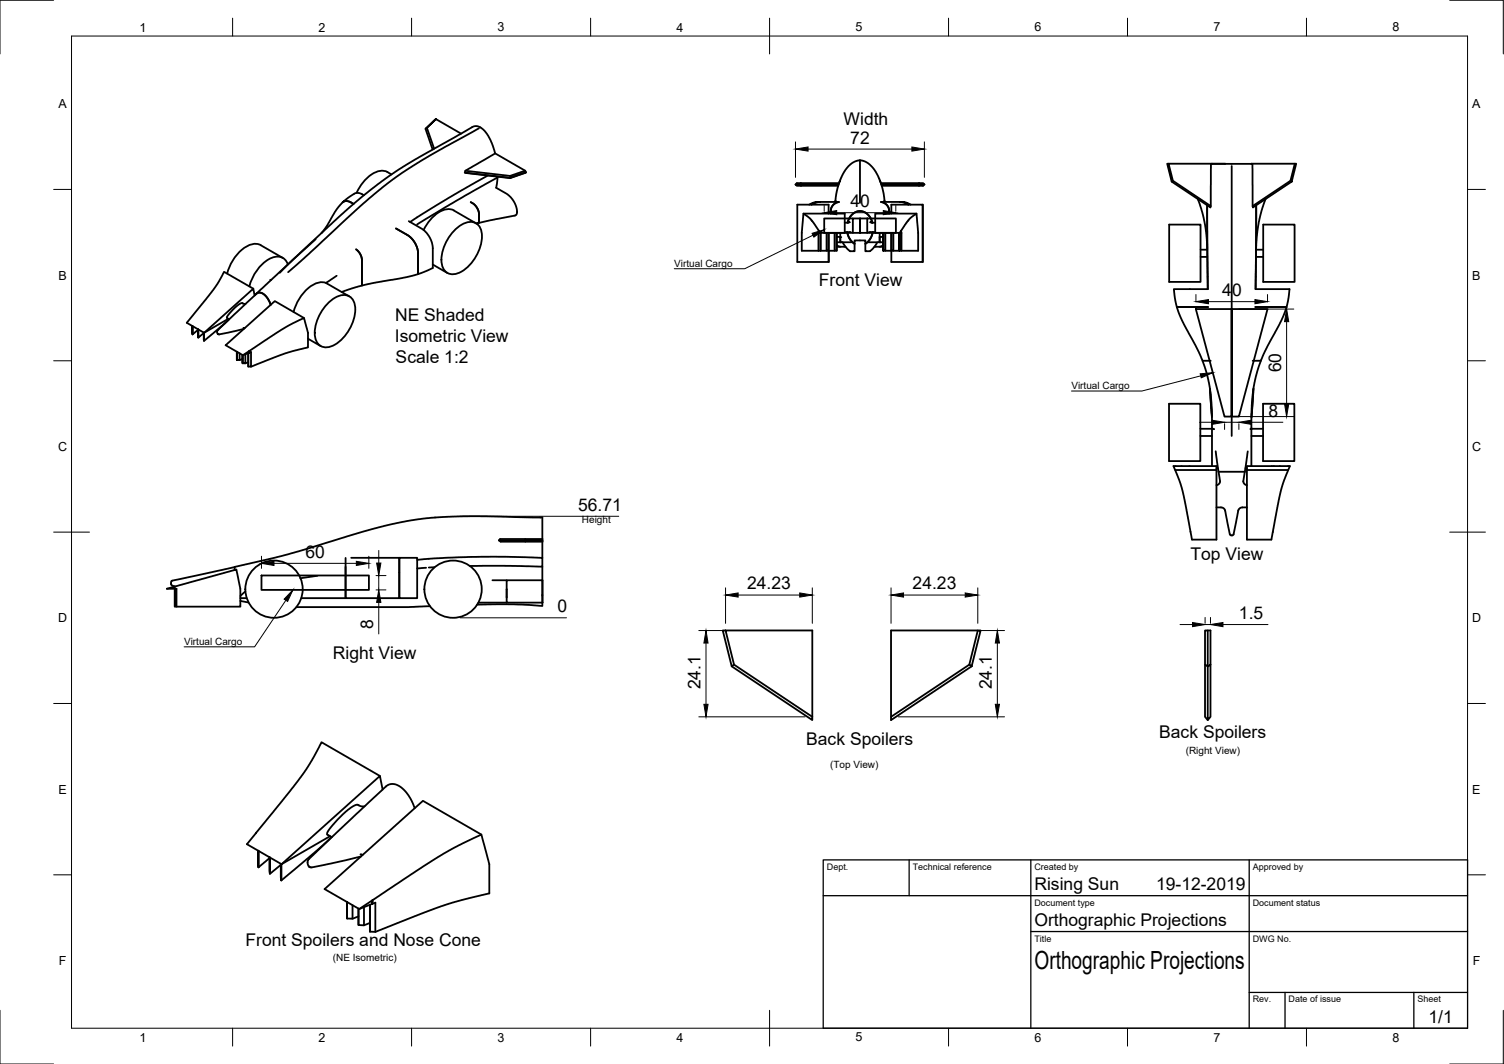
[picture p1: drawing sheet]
<svg xmlns="http://www.w3.org/2000/svg" width="420mm" height="297mm" viewBox="0 0 420 297" stroke-linecap="round" stroke-linejoin="round" font-family="sans-serif">
<!-- layer: Visible -->
<g fill="none" stroke="#000" stroke-width=".51">
<path d="M118.9 36l2 5.7M119.3 35.7l2 5.8M121.8 33.3l-2.9 2.7 2.9-2.7 7 4M133.8 35.8l-15.6 8.7-8.9 5.9-7.7 6.4-21.1 19.2M101.7 54.5l-1.1-.5-1.1-.1-3.3 2.1-.5 .5 .7-.4h.7l1.7 .8-1.7-.8h-.7l-.7 .4-1.9 2.3-2.4 4.1-1.5 2.1M109.3 48.7a4.5 4.5 0 0 0-6.2 .5l-2.2 2.4-1.3 2.3M126.8 58.8l6.2 3.5M126.8 58.7a5.4 5.4 0 0 0-6.1 2.1l-1.5 1.9-.9 1.5M130 47.7l12.5 1.4M131.5 56.4l1.3 .9 .7 1.2 .3 1v2.1v-2.1l-.2-.9-.7-1.1zM136.3 49l-11 6.3-10.7 6.7M138.3 42.8l8.4 4.9"/>
<path d="M139 49.6l-.4 2.8 3.1 1.8 1.4 1.4 1.1 2 .2 1.1v1l-.5 .5-10.5 2.2 .3-.3 .1-.5M139 49.3v.3l-9.2 5.1-13.3 8M142.5 49.1l4.2-1.4 .3 .4-4.4 1.5zM142.5 49.7l-12.7-1.5 .4-.7 7.3-4.2a.84 .84 0 0 0 .7-.5 .84 .84 0 0 0-.1-.9l-1-2.7-1.6-2.5-1.5-1.3-1.4-.2-19.1 10.8-6.9 4.7-7.4 5.8-27.6 25.5M147 48.1l-4.5 1.6-12.7-1.5M222.2 51.5h1.3l.3 .4h-1.2zM222.2 51.5l.4-.4h1.2l-.3 .4h10.8M223.8 51.1h10.6M223.8 51.9h10.4M224.5 59.6h11.5v5.4h-7.4v5M231.5 59.6v-2.5h-8.8v16h8.8v-8.1M233.4 56.1l.1 .3"/>
<path d="M233.4 56.1v.3M234.2 51.9l-.8 4.2M234.2 56.4h-5.6l-1.9 .7 1.1-.5 1.3-.2h-1l-2 .7M234.4 56.4l-1.2 .4-.7 .8-.4 .9v1.1M234.4 51.1l-.2 .8M234.6 50.6l-.2 .5M240.2 44.8v11.8M240.2 44.8l1.5 .3 1.7 1.2 1.3 1.8 1.2 2.6M240.2 44.8l-1.6 .4-1.7 1.3-1.4 2-1 2.2M245.9 50.6l.2 .5M246.1 51.1l.2 .8M246.1 51.1h10.6"/>
<path d="M246.1 56.4l1.1 .4 .7 .7 .4 .8 .1 1.3M246.2 51.5h10.8l-.3 .4h1.2l.4-.4M246.3 56.4h5.6l1.9 .7-1.1-.5-1.3-.2h1l2 .7M246.3 51.9l.8 4.2M246.3 51.9h10.4M247.1 56.1l-.1 .3M247.1 56.1v.3M249 59.6v-2.5h8.7v16h-8.7v-3.1M256 59.6h-11.5v5.4h7.3v5h-.6v-5v5h-1.6M256.7 51.1h1.2l.4 .4h-1.3zM257.7 57.1v16M326.5 45.7l1.2 4.8-.4 .2-1.2-5h12.5"/>
<path d="M327.3 50.7l10.8 7.2 .2-12.2h11.6l.1 12.2 10.8-7.2M327.7 50.5l10.5 7M334.6 55.6l.1 .1M334.8 55.7h-.1l1.2 3.7 .8 3.6 .6 6.3M337.2 57.3l.2 23.4zM338.6 45.7h3.7M338.6 45.7h.1M344.1 46.3v75.4M353.5 55.7l-1.1 3.4-.8 3-.4 3.1-.3 4.7M353.5 55.6l-.2 .1M360.5 50.5l-10.6 7M361.7 45.7h.4l-1.3 5-.3-.2z"/>
<path d="M361.7 45.7h-12.1M75.5 78.1l.2 .1M79 72l-6.2-3.6a4.8 4.8 0 0 0-5.3 1.3 13.2 13.2 0 0 0-4 6.7M80.4 73.8a3.1 3.1 0 0 0-4.5-1.8 12 12 0 0 0-6.2 8M88.2 66.8l-6.6 5.9-3.4 3.5M89.9 65h.1M91.4 79.2l6.2 3.5M91.4 79.1a4.8 4.8 0 0 0-5.3 1.4 13.2 13.2 0 0 0-4.1 6.6M94 77l-3 2M110.6 63.8l3.4 1.9 1.1 1 1.3 2.2 .4 1.8-.4-1.8-1.3-2.2-1.1-1zM114.2 61.8l4.6 2.8 1.2 1.7 .9 2.4v6.1l-4.1 1.7v-5.8M116.8 70.7v5.8l-3.2 .9-12.5 2.3v-7.4l-.5-1.5-1.1-1.2 1 1 .6 1.7v7.4l-5.6 1.8"/>
<path d="M120.9 73.9l4.1 2.3M127.3 63.9a5.2 5.2 0 0 1 5.7-1.6 4.5 4.5 0 0 1 1.6 4.7 12.3 12.3 0 0 1-6.5 9.2 3.2 3.2 0 0 1-4.7-2.7 12.1 12.1 0 0 1 3.9-9.6zM133.4 62.4h-.3M133.8 61.6l-.2 .6-.6 .2M228.6 70h2.3M228.7 64.4v.6zM229.2 65l-2.5-3.6-2.2-1.8-.5 5.4v5h4.6M229.2 65v5zM230.9 65v5h.6v-5M233.2 70h-1.7v3.1M233.2 65v5h.5v-5v5M233.7 66.1h1v1.5h-1"/>
<path d="M233.7 68.4l.8 .5h1.7M233.7 68.9h1.1M234.7 65v2.6h3.2M235.4 67.6l.8 1.3 1.2 1.2h1.3v-2M236 64.8l1.7 .1M236.6 64.8l.7 1.9 1.4 1.4M236.7 64.8l.5 1.6 1.2 1.4a.24 .24 0 0 0 .4 .2 .25 .25 0 0 0-.1-.5 .42 .42 0 0 1 .2-.4 .42 .42 0 0 1 .5 0h2.1a.24 .24 0 0 1 .3 .1 .24 .24 0 0 1-.1 .3 .26 .26 0 0 0 .1 .5 .26 .26 0 0 0 .3-.3l1-1.1 .7-1.8-.8 2.1-1.3 1.1M237.4 62l-1.4 .2M238.3 61h-8v4h8v-4h2v4v-4h2M238.3 65h4M238.7 68v.1M242.3 61h8v4h-8z"/>
<path d="M243.1 62l.6 .2M243.7 62.2h.8M243.7 62.2l-.5-1.2-.8-1.1-.8-.6-1.3-.3-1.1 .2-1 .5-.8 1-.6 1.4 .4-1.1 .8-1.1 1.2-.8 1.3-.2 1.1 .3 1.1 .9 .6 .9 .4 1.2M244.5 64.8l-1.7 .1M245.1 67.6l-.9 1.3-1.2 1.2h-1.3v-2M245.7 68.9h1M245.7 65v2.6h-3.1M246.7 68.4l-.7 .5h-1.7M246.7 66.1h-1v1.5h1M247.3 65v5h-.6v-5v5M247.3 70h1.7M249.6 65v5h-.6v-5v5"/>
<path d="M251.7 65v-.6l.1 .6M251.7 64.4l-.4 .6M251.8 64.4l2-3 2.2-1.8 .5 5.4v5h-4.7M326.6 62.7h8.8v16h-8.8zM335.4 71.7h1.9M335.4 69.7h1.9M350.9 71.7h2M350.9 69.7h2M352.9 62.7h8.8v16h-8.8zM53.7 91l.1 2.4v-2.4v2.4l1.5-1.3M55.3 91.9l.1 2.4v-2.3v2.3l1.5-1.3M56.9 92.8l.1 2.4v-2.3"/>
<path d="M63.8 89l-6.8 3.9M64 89.1l-7 6.1v-2.3M66.9 98.6v1.9h-.7v-2.3v2.3M67.9 99.2l1.8-1.3v.6a1.2 1.2 0 0 1 1-1.2l8.2-5.4 6-3.1 1.1 4.1v4.1l-6.7 1.8-9.2 3.6M68.1 91.6h.2M68.5 98.9v2.5h-.7v-2.3v2.3M68.6 84.8l-1.3-.1-1.6 1.1-2.3 2.6v.4l.6 .3M70.8 80.6l-8.2-4.7-2.7 4.6-7.7 9.6 4.8 2.8M71.1 82.5l-.3-1.9-13.8 12.3M71.6 82.1l1-.4 1.2 .5 .9 1.1 .9 1.8-.8-1.7-1.3-1.4-1.2-.3-1 .6M71.6 82.1l-10.8 10.1-.2 .6 .2 .4 .4 .2 6.9-1.6M84.9 88.8l-8.1-4.7-13.8 12.3 4.9 2.8 2.2-.9v4.1l-.7-.1v-3.7v3.7"/>
<path d="M86 94.6l3.6 2M92 84.3a5.2 5.2 0 0 1 5.6-1.6 4.5 4.5 0 0 1 1.6 4.7 12.3 12.3 0 0 1-6.5 9.2 3.2 3.2 0 0 1-4.7-2.7 12.1 12.1 0 0 1 4-9.6zM334.1 86.3l8 30h2v-30h10l-8 30h-2v-30zM337.4 80.7h-9.5l.9 5h8.7h-8.7l1.4 3.7 3.8 7 1.9 4.3h2.3M350.8 80.7l.1-23.4-.1 23.4h9.4l-.8 5h-8.7h8.7l-1.4 3.7-3.8 7-2 4.3h-2.3M67.8 100.2l-.9 .3M69.3 101.1l-.8 .3M326.6 112.7h8.7v16h-8.7zM335.3 119.7h3.3M335.9 100.7l1.5 4.5 .9 5.3 .3 5v14.6M338.6 116.1l-.6-7.5 .6 7.9M349.6 119.7h3.2"/>
<path d="M350.1 108.6l-.5 7.9M350.2 108.4l-.6 8.2M352.2 100.7l-1.4 4.5-.9 5.3-.3 5v14.6M352.8 112.7h8.8v16h-8.8zM327.8 130.1h12v20.6h-6.8l-2.7-13.9-.9-2.9zM328.3 131.2h11.5M335.3 121.7h3.3M339.6 126l.8 5.7h7.4M339.8 130.7h.5M340.4 131.7l.4 2.8-.4 .7-.6 .3M347.7 131.7l-.4 2.8 .4 .7 .6 .3M347.9 130.7h.4"/>
<path d="M348.3 131.2v19.5h6.9l2.7-13.9 .9-2.9 1.5-3.8h-12v1.1h11.6M348.6 126l-.8 5.7M349.6 121.7h3.2M65.6 158.3l-17.5 3.8-.3 .3v.8l.3 .3M96.5 158.2v8.8h-12.4M98.1 155.7h13.4v11.3h-15v-11.2M111.5 155.7h5v11.3h-5zM116.5 156.3l4.6-.4 10.7-.4 9.4-.1 10.3 .4v2.4l-10.8-.2h-9.4M119 158.5l-2.5 .2M121.4 158.4h-1.6M139.4 150.9h7.2l.2 .3h4.8v-.3M146.8 150.5h4.8v.4h-5z"/>
<path d="M146.8 150.5h-7.1l-.3 .4 .5 .3h6.9M151.5 150.5v-6l-20.2-.4-12 .6-7.7 1.2-8.3 2-22.7 6.8-15 3.6v.8M151.5 158.2v3.8M151.5 151.2v4.6M339.8 141.7h1.5l.9 .6 1.4 6.8M344.6 149.1l-.4 .4-.4-.1-.2-.3M348.3 141.7h-1.5l-.8 .6-1.4 6.8M46.6 164.4h2.7v5h-.5v-5.6zM48.1 163.5l.8 .2M48.8 163.8l17.2-4.8 1.1 5.4v5h-17.8M67.1 167h1.8M67.1 167.8l2.3 .4"/>
<path d="M68.6 165.1l-1.5 1.3M73 160.7h30.1v4h-30.1zM88.6 160.7l-4.7 .7M120.1 169.2l-6.1 .3h-31.2M133.6 168.2h7.9M137.6 162h3.9M151.5 162v6.2M151.5 162h-10v6.2h10M151.5 168.2v1l-8.1-.5-10.1 .1M202.7 176l2.4 9.6-.7 .4-2.5-10h25v24.1M273.2 176h.7l-2.5 10-.6-.4zM273.2 176h-24.3v24.1"/>
<path d="M336.6 176h.8v10l-.8-.4zM337.4 176h.8v9.6l-.8 .4v15l.8-.9v-14.5M205.1 185.6l21.8 14.5v.9l-22.5-15M270.8 185.6l-21.9 14.5v.9l22.5-15M336.6 185.6v14.5l.8 .9M106.1 216.6l-16.3-9.4-2.7 5.1-2.6 3.9-15.5 19.5 9.7 5.6M72.1 237.5l.1 4.6v-4.6v4.6l3.1-2.5M75.3 239.3l.1 4.7v-4.6v4.6l3-2.6M92.2 233.4l-13.5 7.9M92.6 233.7l-4.8 4.3-9.2 7.8-.2-4.7M100.7 238.5l.6 .2M101.9 225.1h-1l-1-.5-.5 .1-1.4 .8-2.5 2-2.4 2.7-1.6 2-.1 .7 1.3 .8"/>
<path d="M106.9 220.4l-.8-3.8-27.4 24.7M115.8 225.6l-1.3-2.9-2.1-2.6-2-1.1-1.1-.1-.9 .2-22.2 20.8-.3 1.2 .4 .8 .7 .3 13.8-3.1M134.5 233l-16.3-9.4-27.5 24.6 9.7 5.6 4.5-1.8v8.2l-1.6-.1v-7.5v7.5M98.5 252.7v3.8l-1.5-.1v-4.6v4.6M100.1 255.8l-1.6 .7M100.4 253.8l22-14.6 5.6-3.1 6.5-3.1 2.2 8.2v8.2l-7.8 1.9-5.9 1.8-18.1 7.1M101.7 253.3v5l-1.5-.1v-4.5v4.5M103.3 257.7l-1.6 .6M104 251.3v1z"/>
<circle cx="76.5" cy="164.5" r="8"/>
<circle cx="126.6" cy="164.5" r="8"/>
</g>
<g fill="#000">
<circle cx="234.7" cy="67.6" r=".25"/>
<circle cx="234.7" cy="66.2" r=".25"/>
<circle cx="245.7" cy="67.6" r=".25"/>
<circle cx="245.7" cy="66.2" r=".25"/>
<circle cx="338.8" cy="119.7" r=".25"/>
<circle cx="338.9" cy="119.8" r=".25"/>
<circle cx="349.3" cy="119.8" r=".25"/>
<circle cx="349.4" cy="119.7" r=".25"/>
</g>
<!-- layer: Border -->
<g fill="none" stroke="#000" stroke-width=".28">
<path d="M15 .1h-15v15M20 10.1h390v276.9h-390zM65 5.1v5M115 5.1v5M165 5.1v5M215 5.1v10M265 5.1v5M315 5.1v5M365 5.1v5M405 .1h15v15M15 52.9h5M410 52.9h5"/>
<path d="M15 100.7h5M410 100.7h5M15 148.6h10M405 148.6h10M15 196.4h5M410 196.4h5M15 244.2h5M410 244.2h5M0 282.1v14.9h15M65 287v5M115 287v5M165 287v5"/>
<path d="M215 282.1v9.9M265 287v5M315 287v5M365 287v5M420 282.1v14.9h-15"/>
</g>
<!-- layer: TitleBlock -->
<path d="M230 240.1h180v46.9h-180zM230 250h180M254 240.1v9.9M288 240.1v46.9M349 240.1v46.9M288 260.1h122M349 277.1h61M359 277.1v9.9M395 277.1v9.9" fill="none" stroke="#000" stroke-width=".36"/>
<!-- layer: Dimensions -->
<g fill="none" stroke="#000" stroke-width=".28">
<path d="M222.2 39.6v9.9M258.2 39.6v9.9M225.7 41.6h29M230.3 57.4v1.6M233.7 59.4h13.1M250.3 57.4v1.6M334.1 82.2v2.1M337.6 84.2h13M346.1 86.3h15.3M354.1 82.2v2.1M359.4 89.8v23M335.1 117.9h3.5"/>
<path d="M342.1 118.3v1.6M342.1 117.9h4M346.1 118.3v1.6M346.1 116.3h15.3M349.6 117.9h8.8M73 155.3v3.4M76.5 157.3h23M103 155.3v3.4M105.8 153.7v3.5M128.5 144.1h44.3M105.1 160.7h2.7M105.1 164.7h2.7"/>
<path d="M105.8 160.7v4M105.8 168.2v8.8M128.5 172.5h29.8M195.2 176h29.7M197.2 179.5v17.1M202.7 164.1v9.9M206.2 166.1h17.2M226.9 164.1v9.9M248.9 164.1v9.9M250.9 176h29.7M252.4 166.1h17.2M273.2 164.1v9.9"/>
<path d="M278.6 179.5v17.1M329.6 174.4h3.5M336.7 172.4v1.6M336.7 174.4h1.5M338.2 172.4v1.6M341.7 174.4h12.5M195.2 200.1h29.7M250.9 200.1h29.7"/>
</g>
<g fill="#000" stroke="#000" stroke-width=".28">
<path d="M222.2 41.6l3.5-.6v1.2zM230.3 59.4l3.4-.6v1.2zM246.8 58.8l3.5 .6-3.5 .6zM254.7 41l3.5 .6-3.5 .6zM334.1 84.2l3.5-.6v1.2zM350.6 83.6l3.5 .6-3.5 .6zM359.4 86.3l.6 3.5h-1.1zM338.6 117.3l3.5 .6-3.5 .6zM346.1 117.9l3.5-.6v1.2zM358.9 112.8h1.1l-.6 3.5zM73 157.3l3.5-.6v1.2zM99.5 156.7l3.5 .6-3.5 .6z"/>
<path d="M105.2 157.2h1.2l-.6 3.5zM105.8 164.7l.6 3.5h-1.2zM197.2 176l.6 3.5h-1.2zM202.7 166.1l3.5-.6v1.2zM223.4 165.5l3.5 .6-3.5 .6zM248.9 166.1l3.5-.6v1.2zM269.6 165.5l3.6 .6-3.6 .6zM278.6 176l.6 3.5h-1.2zM333.1 173.8l3.6 .6-3.6 .5zM338.2 174.4l3.5-.6v1.1zM196.6 196.6h1.2l-.6 3.5zM278 196.6h1.2l-.6 3.5z"/>
</g>
<!-- layer: Annotations -->
<path d="M226.9 65.1l3.4-1-2.9 2.1zM335.3 104.4l3.5-.4-3.2 1.5zM81.8 164.7l-1.5 3.2-.9-.6z" fill="#000" stroke="#000" stroke-width=".28"/>
<path d="M227.1 65.7l-19.1 9.3h-19.6M335.4 104.9l-16.4 4.3h-19.7M79.9 167.6l-8.8 13h-19.7" fill="none" stroke="#000" stroke-width=".28"/>
<text font-size="7" x="289" y="270.6">Orthographic Projections</text>
<g font-size="4.9">
<text x="235.7" y="34.8">Width</text>
<text x="237.5" y="40.1">72</text>
<text x="237.6" y="57.8">40</text>
<text x="228.7" y="80">Front View</text>
<text x="341.5" y="82.6">40</text>
<text x="110.4" y="89.7">NE Shaded</text>
<text x="110.3" y="95.6">Isometric View</text>
<text x="110.5" y="101.5">Scale 1:2</text>
<text x="357.9" y="104" transform="rotate(-90 357.9 104)">60</text>
<text x="354.4" y="116.3">8</text>
<text x="161.5" y="142.6">56.71</text>
<text x="85.3" y="155.7">60</text>
<text x="332.6" y="156.3">Top View</text>
<text x="208.7" y="164.6">24.23</text>
<text x="255" y="164.6">24.23</text>
<text x="155.8" y="170.9">0</text>
<text x="346.1" y="172.8">1.5</text>
<text x="104.2" y="175.7" transform="rotate(-90 104.2 175.7)">8</text>
<text x="93" y="183.9">Right View</text>
<text x="195.7" y="192.5" transform="rotate(-90 195.7 192.5)">24.1</text>
<text x="277.1" y="192.5" transform="rotate(-90 277.1 192.5)">24.1</text>
<text x="225.2" y="208.1">Back Spoilers</text>
<text x="323.8" y="206.1">Back Spoilers</text>
<text x="289" y="248.5">Rising Sun</text>
<text x="323" y="248.5">19-12-2019</text>
<text x="289" y="258.6">Orthographic Projections</text>
<text x="68.6" y="264.1">Front Spoilers and Nose Cone</text>
<text x="399.1" y="285.7">1/1</text>
</g>
<g font-size="3.5">
<text x="39" y="8.8">1</text>
<text x="89" y="8.8">2</text>
<text x="139" y="8.8">3</text>
<text x="189" y="8.8">4</text>
<text x="239" y="8.8">5</text>
<text x="289" y="8.8">6</text>
<text x="339" y="8.8">7</text>
<text x="389" y="8.8">8</text>
<text x="16.3" y="30.2">A</text>
<text x="411.3" y="30.2">A</text>
<text x="16.3" y="78">B</text>
<text x="411.3" y="78">B</text>
<text x="16.2" y="125.9">C</text>
<text x="411.2" y="125.9">C</text>
<text x="16.2" y="173.7">D</text>
<text x="411.2" y="173.7">D</text>
<text x="16.3" y="221.6">E</text>
<text x="411.3" y="221.6">E</text>
<text x="16.4" y="269.4">F</text>
<text x="411.4" y="269.4">F</text>
<text x="39" y="290.8">1</text>
<text x="89" y="290.8">2</text>
<text x="139" y="290.8">3</text>
<text x="189" y="290.8">4</text>
<text x="239" y="290.8">5</text>
<text x="289" y="290.8">6</text>
<text x="339" y="290.8">7</text>
<text x="389" y="290.8">8</text>
</g>
<g font-size="2.8">
<text x="188.4" y="74.5">Virtual Cargo</text>
<text x="299.3" y="108.6">Virtual Cargo</text>
<text x="162.6" y="146.1">Height</text>
<text x="51.4" y="180">Virtual Cargo</text>
<text x="231.9" y="214.4">(Top View)</text>
<text x="331.2" y="210.5">(Right View)</text>
<text x="93" y="268.4">(NE Isometric)</text>
</g>
<g font-size="2.5">
<text x="231" y="242.9">Dept.</text>
<text x="255" y="242.9">Technical reference</text>
<text x="289" y="242.9">Created by</text>
<text x="350" y="242.9">Approved by</text>
<text x="289" y="252.8">Document type</text>
<text x="350" y="252.8">Document status</text>
<text x="289" y="262.9">Title</text>
<text x="350" y="262.9">DWG No.</text>
<text x="350" y="279.9">Rev.</text>
<text x="360" y="279.9">Date of issue</text>
<text x="396" y="279.9">Sheet</text>
</g>
</svg>
